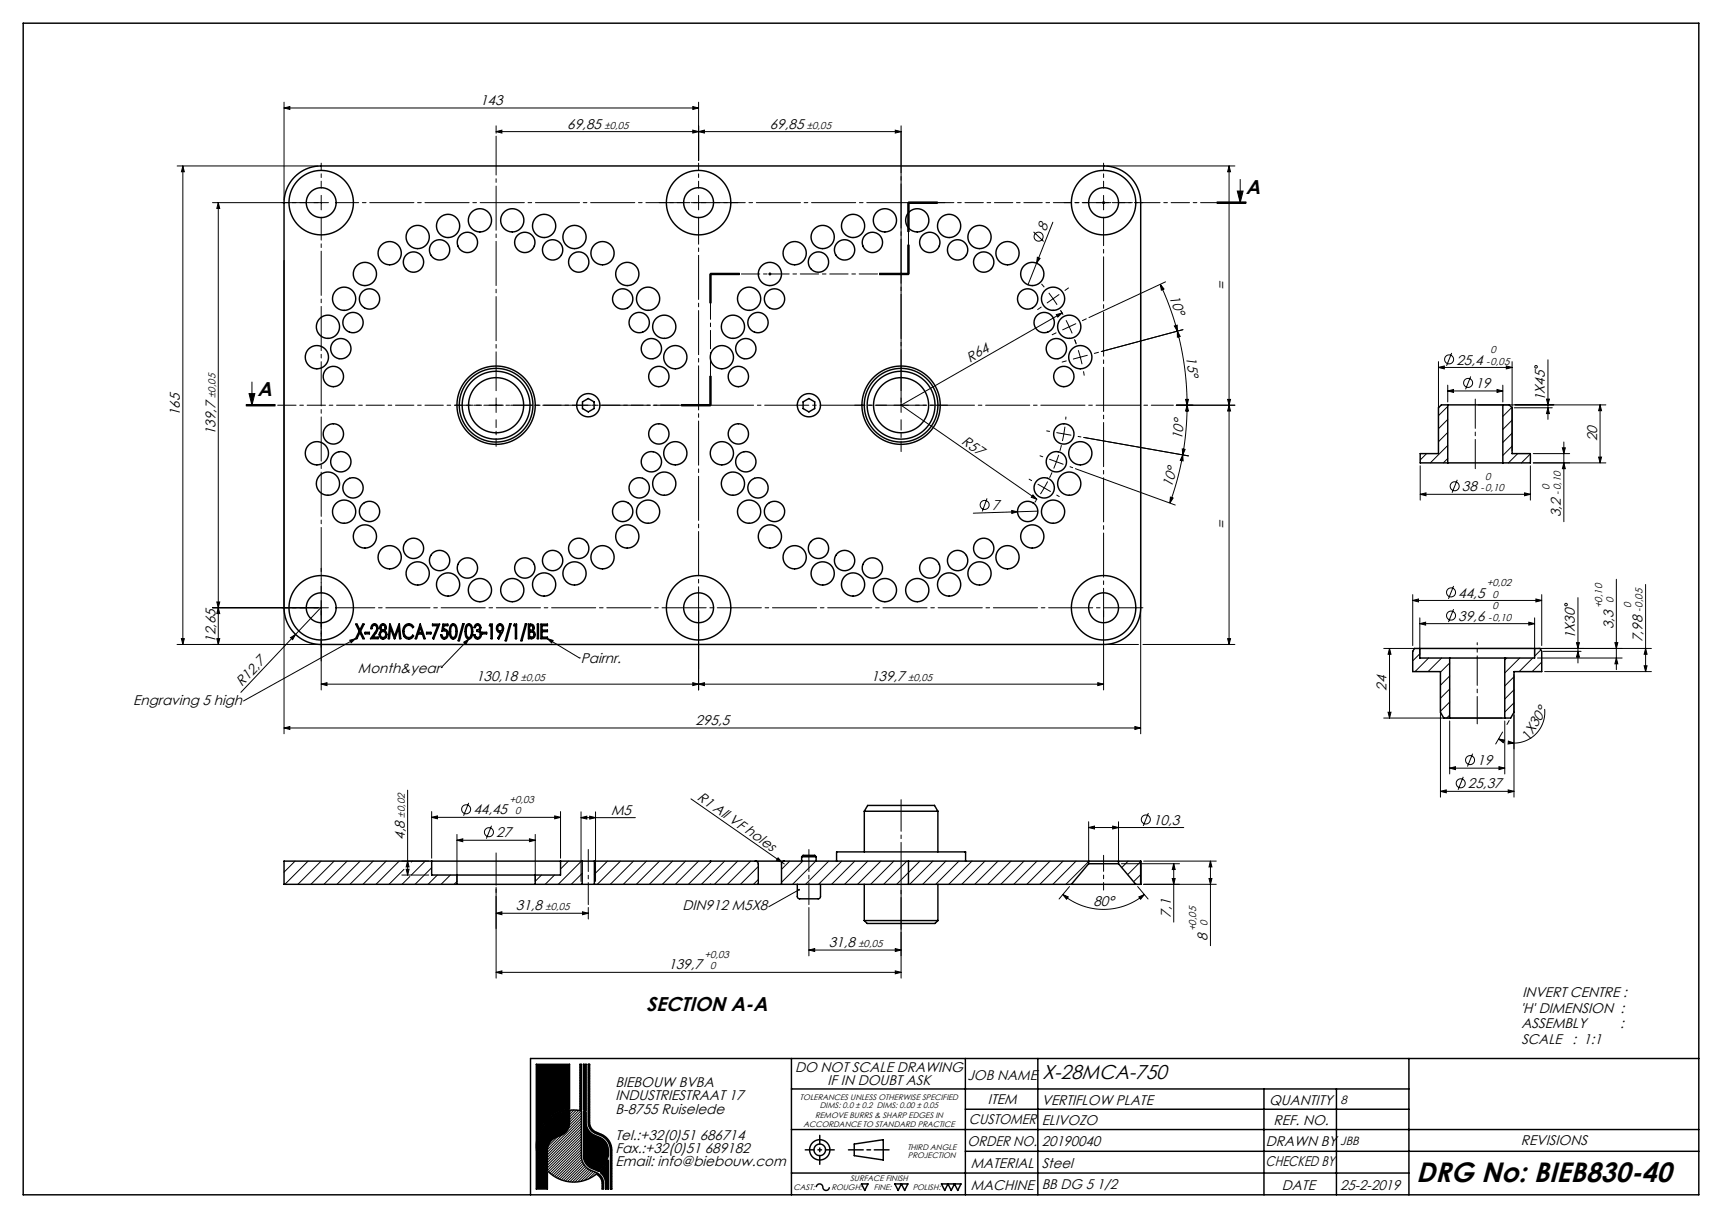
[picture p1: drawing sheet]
<svg xmlns="http://www.w3.org/2000/svg" width="594mm" height="420mm" viewBox="0 0 594 420" stroke-linecap="round" stroke-linejoin="round" font-family="sans-serif">
<g fill="none" stroke="#000" stroke-width=".34">
<path d="M98 37.2l2-.5v1zM98 35.2v33.7M98 37.2h143M239 36.7l2 .5-2 .5zM241 35.2v20.1M61.1 57.2h48.6M63.1 57.2v165M63.1 57.2l.5 2h-1zM171.1 45.4l2-.5v1zM171.1 43.4v2.5M171.1 45.4h139.7M239 44.9l2 .5-2 .5z"/>
<path d="M241 45.4l2-.5v1zM308.8 44.9l2 .5-2 .5zM310.8 43.4v98.8M381.8 57.2h44.2M424 57.2l.5 2h-1zM424 57.2v165M75.3 69.9l.5 2h-1zM75.3 69.9v152.3M110.8 67.4v5M113.3 69.9h-40M238.5 69.9h5M241 67.4v5"/>
<path d="M313.1 69.9v10M313.4 70.1h10M313.4 69.6h10M313.6 69.9v10M323.4 69.9h-10v10M356.5 80l3.5 3.3M363.2 76.6l-5.6 14.2M378.2 69.9h5M380.3 69.5l.7 .7M380.7 67.4v5M381 69.5l-.7 .7M419.8 69.6h10z"/>
<path d="M419.8 69.9h10M419.8 70.1h10M426.8 65.9h2l-1 4zM427.8 61.9v8M98 89.8v163.2M244.8 94.5v10M245.1 94.7h10M245.1 94.2h10M245.3 94.5v10M255.1 94.5h-10v10M265.1 94.5h1M265.2 94.1l.7 .7"/>
<path d="M265.6 94v1M265.9 94.1l-.7 .7M303.4 94.7h10M303.4 94.2h10M313.1 84.5v10M313.4 84.5v10h-10M313.6 84.5v10M357.6 90.8l-3 7.4M357.8 88.7l1 .4-1.2 1.7zM400.2 98l1.3 1.6-.9 .5zM400.2 98l3.3 8 2.6 8.2M402.1 97.2l-26.5 12.3"/>
<path d="M364.4 108.5l2-.6-1.5 1.4zM366.4 107.9l-55.6 31.8 46.9 32.5M393.5 101.8v151.2M405.1 112.4l1-.3v2.1zM406.1 114.2l1 1.8-1 .3zM406.1 114.2a98.6 98.6 0 0 1 3.4 25.5M408.1 113.7l-28.2 7.5M84.9 139.7h10M84.9 140h10M84.9 139.5h10M85.9 135.7h2l-1 4zM86.9 131.7v8"/>
<path d="M168.6 139.7h5M171.1 137.2v5M235.1 140h10M235.1 139.5h10M244.8 129.7v10M245.1 129.7v10h-10M245.3 129.7v10M308.3 139.7h5M372 120.8l1.2 4.8M375.1 122.5l-4.9 1.3M409 137.7h1l-.5 2zM409.5 139.7l.5 2h-1z"/>
<path d="M409.5 139.7l-.4 8.6-1.1 8.6M423.5 137.7h1l-.5 2zM424 139.7l.5 2h-1zM426 139.7h-20.2M496.2 126.7l2-.5v1zM496.2 124.7v30.7M496.2 126.7h25.4M499.4 134.8l2-.5v1zM499.4 132.8v5.8M499.4 134.8h19M500.8 121.7l-1.8 4.4M507.3 129.8l-1.8 4.5"/>
<path d="M509.9 139.6h44M516.4 134.3l2 .5-2 .5zM518.4 132.8v5.8M519.6 126.2l2 .5-2 .5zM521.6 124.7v30.7M533.5 137.6h1l-.5 2zM534 124.1v20.5M551.9 139.6l.5 2h-1zM551.9 139.6v20M373.9 150.8l36.1 6.4M407.8 154.8l1 .2-.8 1.9zM408 156.9l.1 2-1-.2z"/>
<path d="M408 156.9l-1.9 8.4-2.6 8.2M492.1 156.4l-2.2 2.2M499.4 140.1l-3.2 3.2M499.4 144.6l-3.2 3.2M499.4 149.1l-3.2 3.2M499.4 153.6l-6 6M499.4 158.1l-1.5 1.5M521.5 140.5l-3.1 3.1M521.6 144.9l-3.2 3.2M521.6 149.4l-3.2 3.2M521.6 153.9l-3.2 3.2M522.3 140.6h13.2"/>
<path d="M523.5 156.4l-3.2 3.2M527.9 156.5l-3.1 3.1M528.9 156.4h12.5M534 140.6l.5 2h-1zM538.9 154.4h1l-.5 2zM539.4 159.6l.5 2h-1zM539.4 152.4v27.5M551.4 157.6h1l-.5 2zM553.9 159.6h-25M340.5 171.9l-1.7 4.5M349 176l2 .5-2 .5zM356.3 170.7l1.4 1.5-2-.7z"/>
<path d="M358 176.3l-22.3 .7M371 161.6l34.4 12.6M403.7 171.4l1 .4-1.2 1.7zM489.9 170.5l2-.5v1zM489.9 160.6v11.9M489.9 170.5h38M502.7 165.4l-1.8 4.5M525.9 170l2 .5-2 .5zM527.9 160.6v11.9M557.6 199.7v31.2M74.8 207.6h1l-.5 2zM75.3 209.6l.5 2h-1z"/>
<path d="M100.2 219.9l1.8-1.1-1 1.8zM110.7 209.5l-27.6 29.3M110.8 207.1v30.8M113.3 209.6h-40M241 210.6v27.3M380.7 210.6v27.3M487.3 207.1l2-.5v1zM487.3 205.1v17.5M487.3 207.1h44.5M489.8 215.1l2-.5v1zM489.8 213.1v12.8M489.8 215.1h39.6"/>
<path d="M501.4 202.1l-1.8 4.4M501.4 210.1l-1.8 4.4M527.4 214.6l2 .5-2 .5zM529.4 213.1v12.8M529.8 206.6l2 .5-2 .5zM531.8 205.1v17.5M544.3 206.1v22.5M567.6 201.5v30.1M62.6 220.2h1l-.5 2zM74.8 220.2h1l-.5 2zM109.7 222.2h-48.6M110.8 235.9l2-.5v1z"/>
<path d="M110.8 235.9h269.9M120.6 220.8l2-.6-1.5 1.4zM122.6 220.2l-38.6 21.5M152.2 230.2h.1M160 221.5l1.7-1.1-1 1.7zM161.7 220.4l-9.5 9.8M188.8 220.2l11 6.7M188.8 220.2l2 .6-.5 .9zM199.8 226.9h.1M239 235.4l2 .5-2 .5zM241 235.9l2-.5v1zM378.7 235.4l2 .5-2 .5z"/>
<path d="M381.8 222.2h10.9M394.2 222.2h31.8M423.5 220.2h1l-.5 2zM477.3 223.6h92.3M479.3 223.6v24M479.3 223.6l.5 2h-1zM489.8 225.4l-2.5 2.5M492.8 226.9l-4.7 4.7M496.9 232.6v42.3M497.3 226.9l-4.7 4.7M500.1 228.6l-3.2 3.2M500.1 233.1l-3.2 3.2"/>
<path d="M500.1 237.6l-3.2 3.2M519.7 226.9l-.6 .7M522.2 233.4l-3.1 3.2M522.2 237.9l-3.1 3.1M522.2 232.6v42.3M524.2 226.9l-5.1 5.2M528.7 226.9l-4.7 4.7M530.4 226.9h29.2M531.5 224.1l-2.1 2.2M531.8 228.3l-3.3 3.3M532.4 224.6h13M532.8 231.6h36.8"/>
<path d="M543.8 221.6h1l-.5 2zM544.3 224.6l.5 2h-1zM557.1 221.6h1l-.5 2zM557.6 226.9l.5 2h-1zM567.1 229.6h1l-.5 2zM567.6 223.6l.5 2h-1zM98 251l2-.5v1zM98 251h295.5M391.5 250.5l2 .5-2 .5zM477.3 247.6h40.8M478.8 245.6h1l-.5 2zM500.1 248.6v18.3"/>
<path d="M500.1 242.1l-3.2 3.2M500.1 246.6l-1.1 1M508 259.9l-1.8 4.4M516.9 254.8l2.1 .4-.5 .9zM516.9 254.8l.8 .4M518.3 252.4l-2.4 4.1M519.1 248.6v18.3M520.3 255.6l1.9 .6-2 .3zM520.5 256.1l1.7 .1M520.6 248.5l-.8 1.3M522.2 242.4l-3.1 3.1M532.8 244.5a10.6 10.6 0 0 1-10.6 11.7"/>
<path d="M140.6 272.5v29.2M148.9 279.8v16.1M161.7 276.8l-1.8 4.5M193.4 279.8v16.1M200.4 279.9v24M205.4 279.9v24M238.4 275.5l32.2 22.4M496.9 272.9l2-.5v1zM496.9 272.9h25.3M500.1 264.9l2-.5v1zM500.1 264.9h19M504.8 267.9l-1.8 4.4"/>
<path d="M517.1 264.4l2 .5-2 .5zM520.2 272.4l2 .5-2 .5zM101.8 296.9l-3.8 3.8M106.3 296.9l-8 8M110.8 296.9l-8 8M115.3 296.9l-8 8M119.7 296.9l-8 8M124.2 296.9l-8 8M128.7 296.9l-8 8M133.2 296.9l-8 8M137.7 296.9l-8 8M138.6 296.9h9.3"/>
<path d="M139.4 299.8l-5.2 5.1M140.1 299.7h1l-.5 2zM140.6 296.9l.5 2h-1zM142.2 296.9l-.3 .4M146.7 296.9l-4.8 4.9M148.9 281.8l2-.5v1zM148.9 281.8h44.5M148.9 299.2l-5.7 5.7M157.6 289.7l2-.5v1zM157.6 287.7v16.2M157.6 289.7h27M169.5 284.7l-1.7 4.5"/>
<path d="M182.6 289.2l2 .5-2 .5zM184.6 287.7v16.2l2.2-2.2M191.4 281.3l2 .5-2 .5zM196.1 296.9l-2.7 2.8M200.4 281.9l2-.5v1zM200.4 281.9h18.8M200.6 296.9l-8 8M203.4 281.4l2 .5-2 .5zM205.1 296.9l-.1 .1M209.5 296.9l-4.5 4.6M214 296.9l-8 8M218.5 296.9l-8 8"/>
<path d="M223 296.9l-8 8M227.5 296.9l-8 8M232 296.9l-8 8M236.5 296.9l-8 8M241 296.9l-8 8M245.5 296.9l-8 8M250 296.9l-8 8M254.4 296.9l-8 8M258.9 296.9l-8 8M261.6 298.8l-6.2 6.1M268.4 295.8l1.4 1.6-2-.8zM272.4 296.9l-2.8 2.9"/>
<path d="M276.9 296.9l-7.3 7.4M281.4 296.9l-8 8M285.9 296.9l-8 8M290.4 296.9l-8 8M294.9 296.9l-8 8M299.3 296.9l-8 8M303.8 296.9l-8 8M308.3 296.9l-8 8M312.8 296.9l-8 8M317.3 296.9l-8 8M321.8 296.9l-8 8M326.3 296.9l-8 8"/>
<path d="M330.8 296.9l-8 8M335.3 296.9l-8 8M339.8 296.9l-8 8M344.3 296.9l-8 8M348.7 296.9l-8 8M353.2 296.9l-8 8M357.7 296.9l-8 8M362.2 296.9l-8 8M366.7 296.9l-8 8M371.2 296.9l-8 8M375.5 297.1l-7.8 7.8M375.5 285.4l2-.5v1z"/>
<path d="M375.5 283.4v13.4M375.5 285.4h32.8M383.8 284.9l2 .5-2 .5zM385.8 283.4v13.4M386.8 297.8h20.1M389.2 296.9l-2.3 2.3M393.5 297.1l-4.5 4.5M394.5 296.9h25M396.1 280.4l-1.7 4.4M404.9 297.8v20.2M404.9 297.8l.5 2h-1zM417.5 296.9l.5 2h-1z"/>
<path d="M417.5 296.9v29.2M138.6 301.7h9.3M141.4 302.2l-2.7 2.7M150.9 301.7l-3.2 3.2M155.4 301.7l-3.2 3.2M157.6 304l-1 .9M171.1 314.9l2-.5v1zM171.1 314.9h31.8M171.1 305.9v31.4M191.3 301.7l-3.2 3.2M200.8 301.2l-3.7 3.7M200.9 314.4l2 .5-2 .5z"/>
<path d="M202.9 312.9v4M261.6 303.3l-1.7 1.6M275.6 306.8l-10.4 5.9M279 312.9v16.7M310.8 305.9v31.4M366.6 308.5l1.9 .8-.6 .8zM366.6 308.5a21.9 21.9 0 0 0 28.1 0M368.9 305.7l-3.6 4.3M392.4 305.7l3.6 4.3M392.9 309.3l1.8-.8-1.2 1.6zM393.5 301.6l-2.5 2.4M394.5 304.9h25"/>
<path d="M404.4 302.9h1l-.5 2zM417 302.9h1l-.5 2zM171.1 335.3l2-.5v1zM171.1 335.3h139.7M279 327.6l2-.5v1zM279 327.6h31.8M308.8 327.1l2 .5-2 .5zM308.8 334.8l2 .5-2 .5zM200.3 367l-.3 .2M200.5 369.4l-.5 .5M200.5 370.3l-.5 .5M200.5 371.2l-.5 .5"/>
<path d="M200.5 372.1l-.5 .5M200.5 373l-.5 .5M200.5 373.9l-.5 .5M200.5 374.8l-.5 .5M200.5 375.7l-.5 .5M200.5 376.6l-.5 .5M200.5 377.5l-.5 .5M200.5 378.4l-.5 .5M200.5 379.3l-.5 .5M200.5 367.6l-.5 .5M200.5 368.5l-.5 .5M203 367l-.1 .1"/>
<path d="M203.4 367.5l-.5 .5M203.4 368.4l-.5 .4M203.4 369.3l-.5 .4M203.4 370.2l-.5 .4M203.4 371.1l-.5 .4M203.4 372l-.5 .4M203.4 372.9l-.5 .4M203.4 373.8l-.5 .4M203.4 374.7l-.5 .4M203.4 375.6l-.5 .4M203.4 376.5l-.5 .4M203.4 377.4l-.5 .4"/>
<path d="M203.4 378.2l-.5 .5M203.4 379.1l-.5 .5M192.4 392l-3.4 3.3M194 391.3l-5.2 5.1M196.5 382.9v4.2a4.8 4.8 0 0 1-3 4.4l-1.7 .7a4.8 4.8 0 0 0-3 4.4v7.1M197.1 382.8l-.6 .6M198 382.8l-1.5 1.5M198.8 382.8l-2.3 2.4M199.7 382.9l-3.2 3.2M200.5 380.2l-.5 .5M200.5 381.1l-.5 .5M200.5 382l-.5 .5"/>
<path d="M200.5 382.9l-4 4.1M200.5 383.8l-4.1 4.2M200.5 384.7l-4.6 4.7M200.5 385.6l-11.7 11.7M200.5 386.5l-11.7 11.7M200.5 387.4l-11.7 11.7M200.5 388.3l-11.7 11.7M200.5 389.2l-11.7 11.7M200.5 390.1l-11.7 11.7M200.5 391l-11.7 11.7M200.5 391.9l-11.7 11.7M200.5 392.8l-11.3 11.3"/>
<path d="M200.5 393.7l-10.8 10.8M200.5 394.6l-10.3 10.3M200.5 395.5l-9.8 9.8M200.5 396.4l-9.3 9.3M200.5 397.3l-8.7 8.7M200.5 398.2l-8.1 8.1M200.6 399.1l-7.6 7.5M200.7 399.8l-7.1 7.1M203.4 380l-.5 .5M203.4 380.9l-.5 .5M203.4 381.8l-.5 .5M203.4 382.7l-.5 .5"/>
<path d="M203.4 383.6l-.5 .5M203.4 384.5l-.5 .5M203.4 385.4l-.5 .5M203.4 386.3l-.5 .5M203.4 387.2l-.4 .5M203.5 388l-.4 .4M203.8 388.7l-.4 .3M204.1 389.2l-.3 .4M204.5 389.7l-.3 .3M205 390.1l-.3 .3M205.6 390.4l-.3 .3M206.3 390.6l-.4 .4"/>
<path d="M206.9 390.9l-.4 .4M207.5 391.2l-.3 .3M208.1 391.5l-.3 .3M208.7 391.8l-.4 .4M209.1 392.3l-.3 .3M209.6 392.7l-.4 .4M210 393.2l-.4 .4M210.3 393.8l-.3 .3M210.6 394.4l-.4 .4M210.8 395.1l-.4 .4M211 395.8l-.5 .4M211 396.6l-.4 .5"/>
<path d="M211 397.5l-.4 .5M211 398.4l-.4 .5M211 399.3l-.4 .5M200.9 400.5l-6.6 6.6M201.2 401.1l-6.2 6.2M201.5 401.7l-5.7 5.7M201.9 402.2l-5.3 5.3M202.4 402.6l-5 5M202.9 403l-4.6 4.6M203.4 403.4l-4.1 4.1M204 403.7l-3.7 3.7M204.7 403.9l-3.2 3.2"/>
<path d="M205.3 404.2l-2.4 2.3M205.9 404.5l-.9 .9M206.5 404.8l-.4 .3M207 405.2l-.4 .3M207.4 405.7l-.4 .3M207.7 406.2l-.3 .4M208 406.9l-.4 .4M208.1 407.6l-.4 .5M208.2 408.5l-.5 .5M208.2 409.4l-.5 .5M211 400.2l-.4 .5M211 401.1l-.4 .5"/>
<path d="M211 402l-.4 .5M211 402.9l-.4 .5M211 403.8l-.4 .5M211 404.7l-.4 .5M211 405.6l-.4 .5M211 406.5l-.4 .5M211 407.4l-.4 .5M211 408.3l-.4 .5M211 409.2l-.4 .5"/>
<circle cx="358.3" cy="81.6" r="1.56"/>
<circle cx="499.9" cy="123.9" r="1.56"/>
<circle cx="506.4" cy="132" r="1.56"/>
<circle cx="529.8" cy="126.5" r=".44"/>
<circle cx="339.7" cy="174.1" r="1.56"/>
<circle cx="501.8" cy="167.7" r="1.56"/>
<circle cx="500.5" cy="204.3" r="1.56"/>
<circle cx="500.5" cy="212.3" r="1.56"/>
<circle cx="540.2" cy="208.5" r=".44"/>
<circle cx="160.8" cy="279.1" r="1.56"/>
<circle cx="503.9" cy="270.1" r="1.56"/>
<circle cx="507.1" cy="262.1" r="1.56"/>
<circle cx="168.7" cy="287" r="1.56"/>
<circle cx="395.2" cy="282.6" r="1.56"/>
</g>
<g fill="none" stroke="#000" stroke-width=".5">
<path d="M8 8h578v404h-578zM101.5 61.1a12.7 12.7 0 0 1 9.2-3.9h270.1a12.7 12.7 0 0 1 12.7 12.7v139.6a12.7 12.7 0 0 1-12.7 12.7h-270.1a12.7 12.7 0 0 1-12.7-12.7v-139.6a12.7 12.7 0 0 1 3.5-8.8zM200.9 138.6l2-1.2 2 1.2v2.3l-2 1.1-2-1.1zM277 138.6l2-1.2 2 1.2v2.3l-2 1.1-2-1.1zM499.4 139.6h19M499.4 139.6v20M499.4 139.6h-2.2l-1 1v15.8h-6.3v3.2h9.5M518.4 139.6v20M518.4 139.6h2.2l1 1v15.8h6.3v3.2h-9.5M499.4 159.6h19M122.7 215.2h.5l.9 2 1-2h.5l-1.2 2.5 1.3 2.5h-.5l-1.1-2.1-1 2.1h-.5l1.3-2.5zM125.9 218.1h1.5v.5h-1.5z"/>
<path d="M128.5 215.4a1.36 1.36 0 0 1 1.7 .3 1.36 1.36 0 0 1 0 1.7l-1.5 2.3h1.7v.5h-2.6l1.5-2a1.42 1.42 0 0 0 .7-1.3 1.42 1.42 0 0 0-.8-1.3l-.6 .3-.3 .9h-.4zM131.4 215.4a1.21 1.21 0 0 1 1.7 .3 1.21 1.21 0 0 1-.4 1.7 1.43 1.43 0 0 1 .5 2.3 1.43 1.43 0 0 1-2.3-.2 1.62 1.62 0 0 1 .7-2.1 1.31 1.31 0 0 1-.2-2zM134.4 215.2l1.7 4.1 1.7-4.1 .4 5h-.3l-.4-3.6-1.3 3.6-1.5-3.6-.4 3.6h-.3zM139.8 215.6a1.83 1.83 0 0 1 2.9 .5l-.3 .4a1.72 1.72 0 0 0-2.3-.6 1.72 1.72 0 0 0-.7 2.2 1.62 1.62 0 0 0 1.1 1.7 1.62 1.62 0 0 0 1.9-.8l.3 .3a2.04 2.04 0 0 1-2.6 .9 2.04 2.04 0 0 1-1.1-2.5l.2-1.2zM144.9 215.2l1.7 5h-.4l-.5-1.6h-1.5l-.5 1.6h-.5zM144.9 216.4l.6 1.7h-1.1zM147.2 218.1h1.4v.5h-1.4zM149.2 215.2h2.4l-2 5.2-.4-.3 1.8-4.4h-1.8zM152.8 215.2h1.7v.5h-1.4l-.2 1.4a1.62 1.62 0 0 1 1.7 .9 1.62 1.62 0 0 1-.4 1.9 1.22 1.22 0 0 1-1.5 .3 1.22 1.22 0 0 1-.7-1.2h.4a.96 .96 0 0 0 1.3 .8 .96 .96 0 0 0 .5-1.4 1.04 1.04 0 0 0-.7-.9 1.04 1.04 0 0 0-1.1 .2zM155.6 215.4a1.19 1.19 0 0 1 1.4-.1 1.19 1.19 0 0 1 .6 1.2l.1 .8a2.33 2.33 0 0 1-1.4 3.1 1.99 1.99 0 0 1-1.3-2.7l.2-1.6zM155.8 215.9a.89 .89 0 0 1 1.1-.1 .89 .89 0 0 1 .3 1.1 2.37 2.37 0 0 1-.9 2.9 1.62 1.62 0 0 1-.9-2.1zM159.6 215.1h.4l-1.5 5.8h-.4z"/>
<path d="M161 215.4a1.19 1.19 0 0 1 1.4-.1 1.19 1.19 0 0 1 .6 1.2v.8a2.33 2.33 0 0 1-1.3 3.1 1.99 1.99 0 0 1-1.3-2.7l.2-1.6zM161.2 215.9a.89 .89 0 0 1 1.1-.1 .89 .89 0 0 1 .3 1.1 2.37 2.37 0 0 1-.9 2.9 1.62 1.62 0 0 1-.9-2.1zM164 215.4a1.22 1.22 0 0 1 1.7 .3 1.22 1.22 0 0 1-.3 1.7 1.52 1.52 0 0 1 .6 2 1.52 1.52 0 0 1-1.9 .7l-.7-1.2h.4a1.01 1.01 0 0 0 1.1 .9 1.01 1.01 0 0 0 .9-1.2 1.01 1.01 0 0 0-1.1-.8l-.2-.1v-.5a.8 .8 0 0 0 1-.6 .8 .8 0 0 0-.6-.9 .8 .8 0 0 0-.9 .7h-.4zM166.4 218.1h1.5v.5h-1.5zM169 215.2h.8v5h-.4v-4.5h-.6zM171.7 215.5a1.32 1.32 0 0 1 1.7 0 1.32 1.32 0 0 1 .2 1.7l-1.6 3.2-.3-.3 1.1-2a1.47 1.47 0 0 1-1.5-.9 1.47 1.47 0 0 1 .4-1.7zM175.9 215.1h.4l-1.6 5.8h-.4zM177.4 215.2h.8v5h-.4v-4.5h-.6zM181.2 215.1h.4l-1.5 5.8h-.4zM182.3 215.2h.7a1.29 1.29 0 0 1 1.2 .9 1.29 1.29 0 0 1-.4 1.4 1.43 1.43 0 0 1 .8 1.6 1.43 1.43 0 0 1-1.3 1.1h-1zM182.7 217.9a1.05 1.05 0 0 1 1.5 .9 1.05 1.05 0 0 1-1.5 .9zM182.7 215.7a.87 .87 0 0 1 1.2 .8 .87 .87 0 0 1-1.2 .8z"/>
<path d="M185.4 215.2h.3v5h-.3zM186.6 215.2h2.2v.5h-1.8v1.6h1.8v.5h-1.8v1.9h1.8v.5h-2.2zM489.8 223.6h39.6M489.8 223.6h-1.9l-.6 1v7h9.6v14l1.1 2h2.1M489.8 223.6v3.3h10.3M500.1 226.9h19M500.1 226.9v20.7M519.1 226.9v20.7M529.4 223.6h1.8l.6 1v7h-9.6v14l-1.1 2h-2M529.4 223.6v3.3h-10.3M500.1 247.6h19M298.1 279.7l1.2-2h23.1l1.1 2"/>
<path d="M298.1 279.7h25.4M298.1 279.7v14.1M323.5 279.7v14.1M148.9 296.9h44.5M148.9 296.9h-50.9v8h59.6M148.9 296.9v4.8h8.7M193.4 296.9h7.4M193.4 296.9v4.8h-8.8M200.8 296.9h4.2M200.8 296.9v8M205 296.9h55.6M205 296.9v8"/>
<path d="M260.6 296.9l.6 .2 .4 .7v7.1M260.6 296.9h10M270.6 296.9l-.7 .3-.3 .6v7.1M270.6 296.9h104.9M276.5 295.4h5M276.5 295.4l.5-.5h4l.5 .5M276.5 295.4v1.5M281.5 295.4v1.5M288.6 296.9v-3.1h44.5v3.1M313.4 296.9v8M375.5 297.8h10.3M375.5 296.9h10.3"/>
<path d="M375.5 296.9v.9M375.5 297.8l-5.9 7.1M385.8 296.9h7.7M385.8 297.8l6 7.1M385.8 296.9v.9M393.5 296.9h.1M393.5 296.9v8M157.6 301.7h27M157.6 304.9h27M157.6 301.7v3.2M184.6 304.9h16.2M184.6 301.7v3.2"/>
<path d="M200.8 304.9h4.2M205 304.9h56.6M261.6 304.9h8M269.6 304.9h100M275 304.9v4.2a1.65 1.65 0 0 0 2.2 .8h4.4a1.17 1.17 0 0 0 1.4-.8v-4.2M298.1 317.4h25.4M298.1 317.4l1 1h23.4l1-1M298.1 304.9v12.5M323.5 304.9v12.5M369.6 304.9h22.2M391.8 304.9h1.7M393.5 304.9h.1"/>
<path d="M185 367h11.5v15.4a12.9 12.9 0 0 0-10.8 8.6 12.9 12.9 0 0 0 3.1 13.4v5.6h-3.8zM200.1 367h.4v31.5a5.5 5.5 0 0 0 3.4 5.1l1.8 .7a4.1 4.1 0 0 1 2.5 3.8v1.9h-.5v-2.2l-.3-1.1-.8-1.2-.9-.6a12.4 12.4 0 0 1-16.9-1.2v-7.1a4.8 4.8 0 0 1 3-4.4l1.7-.7a4.8 4.8 0 0 0 3-4.4v-4.3l3.5 .2zM201.2 367h1v16l-1-.3zM202.9 367h.5v20.6l.4 1.1 .8 1.1 2.8 1.3a6 6 0 0 1 3.6 5.5v13.4h-.4v-13.4a5.5 5.5 0 0 0-3.4-5l-1.8-.8a4.1 4.1 0 0 1-2.5-3.7zM273 365v47M273 375.5h213M333 365v47M358 365v47M436 375.5v36.5M461 375.5v36.5M486 365v47M586 365h-403v47"/>
<path d="M196.5 382.9a12.4 12.4 0 0 0-10.3 8 12.4 12.4 0 0 0 2.6 12.8M201.2 383.2l1 .3v3.6a4.8 4.8 0 0 0 2.9 4.4l1.8 .7a4.8 4.8 0 0 1 2.9 4.4 6.4 6.4 0 0 1-.7 4l-1.1 1.8-1.4 1.6-2.4-1.1a4.8 4.8 0 0 1-3-4.4zM273 389.5h313M294.7 394.5l10-1.5v7l-10-1.5zM333 397h253M333 382.5h153M209.8 400.1v9.9h-.9l-.3-3.4-.5-1.2-1.1-1.1 1.6-2zM273 404.5h213M281.6 409.4a1.2 1.2 0 0 1 1.4-1.1 1.2 1.2 0 0 1 .9 1.5 1.12 1.12 0 0 0 1.3 .7 1.12 1.12 0 0 0 .9-1.1M297.2 408.2h2.2l-1.1 2.3zM308.7 408.2h4.5l-1.1 2.3-1.2-2.3-1.1 2.3zM324.7 408.2h6.8l-1.1 2.3-1.2-2.3-1.1 2.3-1.1-2.3-1.1 2.3z"/>
<circle cx="110.8" cy="69.9" r="5.2"/>
<circle cx="110.8" cy="69.9" r="11.1"/>
<circle cx="154.6" cy="77.9" r="4"/>
<circle cx="165.5" cy="76" r="4"/>
<circle cx="176.7" cy="76" r="4"/>
<circle cx="187.7" cy="77.9" r="4"/>
<circle cx="241" cy="69.9" r="5.2"/>
<circle cx="241" cy="69.9" r="11.1"/>
<circle cx="294.3" cy="77.9" r="4"/>
<circle cx="305.2" cy="76" r="4"/>
<circle cx="316.4" cy="76" r="4"/>
<circle cx="327.4" cy="77.9" r="4"/>
<circle cx="380.7" cy="69.9" r="5.2"/>
<circle cx="380.7" cy="69.9" r="11.1"/>
<circle cx="125.9" cy="94.5" r="4"/>
<circle cx="134.4" cy="87.3" r="4"/>
<circle cx="142.6" cy="90.4" r="3.5"/>
<circle cx="144.1" cy="81.7" r="4"/>
<circle cx="151.6" cy="86.2" r="3.5"/>
<circle cx="161.2" cy="83.6" r="3.5"/>
<circle cx="181" cy="83.6" r="3.5"/>
<circle cx="190.6" cy="86.2" r="3.5"/>
<circle cx="198.2" cy="81.7" r="4"/>
<circle cx="199.6" cy="90.4" r="3.5"/>
<circle cx="207.8" cy="87.3" r="4"/>
<circle cx="216.4" cy="94.5" r="4"/>
<circle cx="265.6" cy="94.5" r="4"/>
<circle cx="274.1" cy="87.3" r="4"/>
<circle cx="282.3" cy="90.4" r="3.5"/>
<circle cx="283.8" cy="81.7" r="4"/>
<circle cx="291.3" cy="86.2" r="3.5"/>
<circle cx="300.9" cy="83.6" r="3.5"/>
<circle cx="320.7" cy="83.6" r="3.5"/>
<circle cx="330.3" cy="86.2" r="3.5"/>
<circle cx="337.9" cy="81.7" r="4"/>
<circle cx="339.3" cy="90.4" r="3.5"/>
<circle cx="347.5" cy="87.3" r="4"/>
<circle cx="356.1" cy="94.5" r="4"/>
<circle cx="113.1" cy="112.7" r="4"/>
<circle cx="118.7" cy="103" r="4"/>
<circle cx="121.8" cy="111.2" r="3.5"/>
<circle cx="127.5" cy="103.1" r="3.5"/>
<circle cx="214.8" cy="103.1" r="3.5"/>
<circle cx="220.5" cy="111.2" r="3.5"/>
<circle cx="223.6" cy="103" r="4"/>
<circle cx="229.1" cy="112.7" r="4"/>
<circle cx="252.8" cy="112.7" r="4"/>
<circle cx="258.4" cy="103" r="4"/>
<circle cx="261.5" cy="111.2" r="3.5"/>
<circle cx="267.2" cy="103.1" r="3.5"/>
<circle cx="354.5" cy="103.1" r="3.5"/>
<circle cx="360.2" cy="111.2" r="3.5"/>
<circle cx="363.3" cy="103" r="4"/>
<circle cx="368.8" cy="112.7" r="4"/>
<circle cx="109.3" cy="123.2" r="4"/>
<circle cx="115" cy="129.8" r="3.5"/>
<circle cx="117.6" cy="120.2" r="3.5"/>
<circle cx="171.1" cy="139.7" r="12.7"/>
<circle cx="171.1" cy="139.7" r="9.5"/>
<circle cx="171.1" cy="139.7" r="11.7"/>
<circle cx="171.1" cy="139.7" r="13.5"/>
<circle cx="202.9" cy="139.7" r="4"/>
<circle cx="224.7" cy="120.2" r="3.5"/>
<circle cx="227.3" cy="129.8" r="3.5"/>
<circle cx="232.9" cy="123.2" r="4"/>
<circle cx="249" cy="123.2" r="4"/>
<circle cx="254.7" cy="129.8" r="3.5"/>
<circle cx="257.3" cy="120.2" r="3.5"/>
<circle cx="279" cy="139.7" r="4"/>
<circle cx="310.8" cy="139.7" r="13.5"/>
<circle cx="310.8" cy="139.7" r="12.7"/>
<circle cx="310.8" cy="139.7" r="11.7"/>
<circle cx="310.8" cy="139.7" r="9.5"/>
<circle cx="364.4" cy="120.2" r="3.5"/>
<circle cx="367" cy="129.8" r="3.5"/>
<circle cx="372.6" cy="123.2" r="4"/>
<circle cx="109.3" cy="156.3" r="4"/>
<circle cx="115" cy="149.6" r="3.5"/>
<circle cx="117.6" cy="159.2" r="3.5"/>
<circle cx="224.7" cy="159.2" r="3.5"/>
<circle cx="227.3" cy="149.6" r="3.5"/>
<circle cx="232.9" cy="156.3" r="4"/>
<circle cx="249" cy="156.3" r="4"/>
<circle cx="254.7" cy="149.6" r="3.5"/>
<circle cx="257.3" cy="159.2" r="3.5"/>
<circle cx="364.4" cy="159.2" r="3.5"/>
<circle cx="367" cy="149.6" r="3.5"/>
<circle cx="372.6" cy="156.3" r="4"/>
<circle cx="113.1" cy="166.8" r="4"/>
<circle cx="118.7" cy="176.4" r="4"/>
<circle cx="121.8" cy="168.2" r="3.5"/>
<circle cx="127.5" cy="176.4" r="3.5"/>
<circle cx="214.8" cy="176.4" r="3.5"/>
<circle cx="220.5" cy="168.2" r="3.5"/>
<circle cx="223.6" cy="176.4" r="4"/>
<circle cx="229.1" cy="166.8" r="4"/>
<circle cx="252.8" cy="166.8" r="4"/>
<circle cx="258.4" cy="176.4" r="4"/>
<circle cx="261.5" cy="168.2" r="3.5"/>
<circle cx="267.2" cy="176.4" r="3.5"/>
<circle cx="354.5" cy="176.4" r="3.5"/>
<circle cx="360.2" cy="168.2" r="3.5"/>
<circle cx="363.3" cy="176.4" r="4"/>
<circle cx="368.8" cy="166.8" r="4"/>
<circle cx="125.9" cy="185" r="4"/>
<circle cx="134.4" cy="192.2" r="4"/>
<circle cx="142.6" cy="189.1" r="3.5"/>
<circle cx="144.1" cy="197.7" r="4"/>
<circle cx="151.6" cy="193.3" r="3.5"/>
<circle cx="161.2" cy="195.9" r="3.5"/>
<circle cx="181" cy="195.9" r="3.5"/>
<circle cx="190.6" cy="193.3" r="3.5"/>
<circle cx="198.2" cy="197.7" r="4"/>
<circle cx="199.6" cy="189.1" r="3.5"/>
<circle cx="207.8" cy="192.2" r="4"/>
<circle cx="216.4" cy="185" r="4"/>
<circle cx="265.6" cy="185" r="4"/>
<circle cx="274.1" cy="192.2" r="4"/>
<circle cx="282.3" cy="189.1" r="3.5"/>
<circle cx="283.8" cy="197.7" r="4"/>
<circle cx="291.3" cy="193.3" r="3.5"/>
<circle cx="300.9" cy="195.9" r="3.5"/>
<circle cx="320.7" cy="195.9" r="3.5"/>
<circle cx="330.3" cy="193.3" r="3.5"/>
<circle cx="337.9" cy="197.7" r="4"/>
<circle cx="339.3" cy="189.1" r="3.5"/>
<circle cx="347.5" cy="192.2" r="4"/>
<circle cx="356.1" cy="185" r="4"/>
<circle cx="110.8" cy="209.6" r="5.2"/>
<circle cx="110.8" cy="209.6" r="11.1"/>
<circle cx="132.2" cy="216.4" r=".78"/>
<circle cx="132.2" cy="218.8" r=".99"/>
<circle cx="154.6" cy="201.5" r="4"/>
<circle cx="165.5" cy="203.5" r="4"/>
<circle cx="172.4" cy="216.6" r=".91"/>
<circle cx="176.7" cy="203.5" r="4"/>
<circle cx="187.7" cy="201.5" r="4"/>
<circle cx="241" cy="209.6" r="5.2"/>
<circle cx="241" cy="209.6" r="11.1"/>
<circle cx="294.3" cy="201.5" r="4"/>
<circle cx="305.2" cy="203.5" r="4"/>
<circle cx="316.4" cy="203.5" r="4"/>
<circle cx="327.4" cy="201.5" r="4"/>
<circle cx="380.7" cy="209.6" r="5.2"/>
<circle cx="380.7" cy="209.6" r="11.1"/>
<circle cx="282.8" cy="396.5" r="2"/>
<circle cx="282.8" cy="396.5" r="3.5"/>
</g>
<path d="M292.7 396.5h14" fill="none" stroke="#000" stroke-width=".5" stroke-dasharray="6.3 1.3 1.3 1.3" stroke-dashoffset="1.3"/>
<path d="M277.8 396.5h10M282.8 401.5v-10" fill="none" stroke="#000" stroke-width=".5" stroke-dasharray="6.3 1.3 1.3 1.3" stroke-dashoffset="3.3"/>
<path d="M185 367v28.2a12.9 12.9 0 0 1 11.5-12.8v-15.4zM185 395.2v14.8h3.8v-5.6a12.9 12.9 0 0 1-3.8-9.2zM201.2 367v15.7l1 .3v-16zM201.2 383.2l.2 16.6 .6 1.3 1.1 1.2 3.5 1.7 1.7-2 1.3-2.6 .2-.8-.1-3.2-.6-1.4-1-1-3.7-1.9-1.4-1.3-.8-2.1v-4.2zM209.8 400.1l-.9 1.8-1.3 1.8a.59 .59 0 0 0-.5 .7 .59 .59 0 0 0 .6 .5l1 2 .2 3.1h.9zM189.2 386.3a12.4 12.4 0 0 0-.4 17.4v-7.2l.3-1.5 1.4-2 3.7-1.9 1.6-1.6 .6-2 .1-4.6-3.7 1-1.9 1z" fill-rule="evenodd" fill="#000"/>
<g fill="none" stroke="#000" stroke-width=".34" stroke-dasharray="15.2 1.3 1.3 1.3" stroke-linecap="butt">
<path d="M360.2 99l-.9-1.1M363.3 103l-1.5-2M363.3 103l1.3 2.1M366 107.2l.7 1.3M366.5 108.2l-.7-1.3M368.8 112.7l-1.1-2.3M368.8 112.7l1 2.3M370.8 117.3l.5 1.4M371.2 118.4l-.6-1.4M373.8 128l.2 1.5M364.4 159.2l.8-2.3M364.4 159.2l-.9 2.4"/>
<path d="M365.9 154.5l-.3 1M365.9 154.5l.2-1M367 149.6l.3-2.4M367 149.6l-.5 2.5M367.6 144.7l.1-1M357.5 172.4l-.6 .9M360.2 168.2l1.2-2.2M360.2 168.2l-1.3 2.2M362.5 163.8l-.5 .9M362.5 163.8l.4-.9"/>
</g>
<path d="M313.4 69.9h116.4" fill="none" stroke="#000" stroke-width=".34" stroke-dasharray="6.3 1.3 1.3 1.3" stroke-dashoffset=".8"/>
<path d="M313.4 94.5v-24.6" fill="none" stroke="#000" stroke-width=".34" stroke-dasharray="6.3 1.3 1.3 1.3" stroke-dashoffset="1"/>
<path d="M245.1 94.5h68.3" fill="none" stroke="#000" stroke-width=".34" stroke-dasharray="6.3 1.3 1.3 1.3" stroke-dashoffset="-.5"/>
<path d="M245.1 139.7v-45.2" fill="none" stroke="#000" stroke-width=".34" stroke-dasharray="6.3 1.3 1.3 1.3" stroke-dashoffset=".9"/>
<path d="M84.9 139.7h160.2" fill="none" stroke="#000" stroke-width=".34" stroke-dasharray="6.3 1.3 1.3 1.3" stroke-dashoffset="-.7"/>
<path d="M171.1 320.2v-26.1" fill="none" stroke="#000" stroke-width=".34" stroke-dasharray="15.2 1.3 1.3 1.3" stroke-dashoffset="4.1"/>
<path d="M380.7 306.9v-9.1" fill="none" stroke="#000" stroke-width=".34" stroke-dasharray="15.2 1.3 1.3 1.3" stroke-dashoffset="12.6"/>
<g fill="none" stroke="#000" stroke-width=".34" stroke-dasharray="15.2 1.3 1.3 1.3">
<path d="M359.2 105.9l-1.3 .8M363.3 103l2-1.4M363.3 103l-2.1 1.5M364.3 114.8l-1.4 .6M367.3 100.2l1.3-.9M368.8 112.7l2.3-1.1M368.8 112.7l-2.2 1M373.4 110.6l1.3-.7M367.8 124.5l-1.4 .3M377.5 121.9l1.4-.4M359.7 157.5l-.9-.3M362 148.8l-.9-.2"/>
<path d="M364.4 159.2l2.3 .9M364.4 159.2l-2.4-.8M367 149.6l2.4 .5M367 149.6l-2.5-.4M371.9 150.5l1 .2M355.9 165.7l-.9-.5M360.2 168.2l2.2 1.3M360.2 168.2l-2.2-1.2M364.5 170.7l.9 .5M369.1 160.9l.9 .4M380.7 294.9v2.9"/>
</g>
<path d="M310.8 320.4v-44.7" fill="none" stroke="#000" stroke-width=".34" stroke-dasharray="15.2 1.3 1.3 1.3" stroke-dashoffset="4.3"/>
<path d="M176.1 139.7h228.7M202.9 311.9v-19M279 311.9v-19" fill="none" stroke="#000" stroke-width=".34" stroke-dasharray="15.2 1.3 1.3 1.3" stroke-dashoffset="7.6"/>
<path d="M508.9 137.6v24" fill="none" stroke="#000" stroke-width=".34" stroke-dasharray="15.2 1.3 1.3 1.3" stroke-dashoffset="5.1"/>
<path d="M509.6 249.6v-22.7" fill="none" stroke="#000" stroke-width=".34" stroke-dasharray="15.2 1.3 1.3 1.3" stroke-dashoffset="5.8"/>
<path d="M509.6 226.9v-5.3" fill="none" stroke="#000" stroke-width=".34" stroke-dasharray="15.2 1.3 1.3 1.3" stroke-dashoffset="14.5"/>
<path d="M105.8 69.9h-8.6M110.8 64.9v-8.6M236 69.9h-8.6M241 64.9v-8.6M246 69.9h8.6M375.7 69.9h-8.6M380.7 64.9v-8.6M385.7 69.9h8.6M105.8 209.6h-8.6M110.8 204.6v-8.6M110.8 214.6v8.6" fill="none" stroke="#000" stroke-width=".34" stroke-dasharray="15.2 1.3 1.3 1.3" stroke-dashoffset="12.8"/>
<path d="M110.8 74.9v153M115.8 69.9h210.2" fill="none" stroke="#000" stroke-width=".34" stroke-dasharray="15.2 1.3 1.3 1.3" stroke-dashoffset="7.3"/>
<path d="M241 74.9v155.8" fill="none" stroke="#000" stroke-width=".34" stroke-dasharray="15.2 1.3 1.3 1.3" stroke-dashoffset="5.9"/>
<path d="M380.7 74.9v137.8" fill="none" stroke="#000" stroke-width=".34" stroke-dasharray="15.2 1.3 1.3 1.3" stroke-dashoffset="5.4"/>
<path d="M115.8 209.6h278.5" fill="none" stroke="#000" stroke-width=".34" stroke-dasharray="15.2 1.3 1.3 1.3" stroke-dashoffset="1.7"/>
<path d="M171.1 134.7v-87.8" fill="none" stroke="#000" stroke-width=".34" stroke-dasharray="15.2 1.3 1.3 1.3" stroke-dashoffset="1.8"/>
<path d="M166.1 139.7h-9.2M171.1 144.7v9.2" fill="none" stroke="#000" stroke-width=".34" stroke-dasharray="15.2 1.3 1.3 1.3" stroke-dashoffset="12.5"/>
<path d="M310.8 134.7v-89.3" fill="none" stroke="#000" stroke-width=".34" stroke-dasharray="15.2 1.3 1.3 1.3" stroke-dashoffset="1.1"/>
<path d="M305.8 139.7h-11M315.8 139.7h11M310.8 144.7v11" fill="none" stroke="#000" stroke-width=".34" stroke-dasharray="15.2 1.3 1.3 1.3" stroke-dashoffset="11.6"/>
<g fill="#000">
<path d="M357.8 88.7l1 .4-1.2 1.7zM364.4 108.5l2-.6-1.5 1.4zM349 176l2 .5-2 .5zM356.3 170.7l1.4 1.5-2-.7zM100.2 219.9l1.8-1.1-1 1.8zM268.4 295.8l1.4 1.6-2-.8z"/>
<path d="M63.1 57.2l.5 2h-1zM62.6 220.2h1l-.5 2zM417.5 296.9l.5 2h-1zM417 302.9h1l-.5 2zM140.6 296.9l.5 2h-1zM140.1 299.7h1l-.5 2z"/>
<path d="M239 44.9l2 .5-2 .5zM171.1 45.4l2-.5v1z"/>
<path d="M424 57.2l.5 2h-1zM423.5 137.7h1l-.5 2z"/>
<path d="M426.8 65.9h2l-1 4zM85.9 135.7h2l-1 4z"/>
<path d="M405.1 112.4l1-.3v2.1zM400.2 98l1.3 1.6-.9 .5z"/>
<path d="M409 137.7h1l-.5 2zM406.1 114.2l1 1.8-1 .3z"/>
<path d="M499.4 134.8l2-.5v1zM516.4 134.3l2 .5-2 .5zM496.2 126.7l2-.5v1zM519.6 126.2l2 .5-2 .5zM489.9 170.5l2-.5v1zM525.9 170l2 .5-2 .5zM487.3 207.1l2-.5v1zM529.8 206.6l2 .5-2 .5zM489.8 215.1l2-.5v1zM527.4 214.6l2 .5-2 .5zM496.9 272.9l2-.5v1zM520.2 272.4l2 .5-2 .5zM500.1 264.9l2-.5v1zM517.1 264.4l2 .5-2 .5z"/>
<path d="M407.8 154.8l1 .2-.8 1.9zM409.5 139.7l.5 2h-1z"/>
<path d="M538.9 154.4h1l-.5 2zM539.4 159.6l.5 2h-1zM557.1 221.6h1l-.5 2zM557.6 226.9l.5 2h-1z"/>
<path d="M551.4 157.6h1l-.5 2zM551.9 139.6l.5 2h-1zM534 140.6l.5 2h-1zM533.5 137.6h1l-.5 2zM567.1 229.6h1l-.5 2zM567.6 223.6l.5 2h-1zM478.8 245.6h1l-.5 2zM479.3 223.6l.5 2h-1zM544.3 224.6l.5 2h-1zM543.8 221.6h1l-.5 2z"/>
<path d="M403.7 171.4l1 .4-1.2 1.7zM408 156.9l.1 2-1-.2z"/>
<path d="M74.8 220.2h1l-.5 2zM75.3 209.6l.5 2h-1zM74.8 207.6h1l-.5 2zM75.3 69.9l.5 2h-1zM423.5 220.2h1l-.5 2zM424 139.7l.5 2h-1z"/>
<path d="M110.8 235.9l2-.5v1zM239 235.4l2 .5-2 .5zM241 235.9l2-.5v1zM378.7 235.4l2 .5-2 .5zM241 45.4l2-.5v1zM308.8 44.9l2 .5-2 .5zM98 37.2l2-.5v1zM239 36.7l2 .5-2 .5zM171.1 314.9l2-.5v1zM200.9 314.4l2 .5-2 .5zM375.5 285.4l2-.5v1zM383.8 284.9l2 .5-2 .5zM279 327.6l2-.5v1zM308.8 327.1l2 .5-2 .5z"/>
<path d="M120.6 220.8l2-.6-1.5 1.4zM188.8 220.2l2 .6-.5 .9zM160 221.5l1.7-1.1-1 1.7zM275.4 306.6a.33 .33 0 0 0-.1 .4 .33 .33 0 0 0 .5 .1 .33 .33 0 0 0 .1-.4l-.3 .1 .3-.1z"/>
<path d="M98 251l2-.5v1zM391.5 250.5l2 .5-2 .5z"/>
<path d="M516.9 254.8l2.1 .4-.5 .9zM520.3 255.6l1.9 .6-2 .3z"/>
<path d="M148.9 281.8l2-.5v1zM191.4 281.3l2 .5-2 .5z"/>
<path d="M157.6 289.7l2-.5v1zM182.6 289.2l2 .5-2 .5z"/>
<path d="M203.4 281.4l2 .5-2 .5zM200.4 281.9l2-.5v1z"/>
<path d="M404.9 297.8l.5 2h-1zM404.4 302.9h1l-.5 2z"/>
<path d="M366.6 308.5l1.9 .8-.6 .8zM392.9 309.3l1.8-.8-1.2 1.6z"/>
<path d="M171.1 335.3l2-.5v1zM308.8 334.8l2 .5-2 .5z"/>
</g>
<text font-size="9.7" x="488.5" y="407.7">DRG No: BIEB830-40</text>
<g font-size="6.9">
<text x="429.7" y="66.8">A</text>
<text x="88.9" y="136.7">A</text>
<text x="222.9" y="348.5">SECTION A-A</text>
<text x="359.6" y="371.9">X-28MCA-750</text>
</g>
<g font-size="4.8">
<text x="165.6" y="36.2">143</text>
<text x="195.7" y="44.4">69,85</text>
<text x="265.5" y="44.4">69,85</text>
<text x="360.8" y="79.9" transform="rotate(-68 360.8 79.9)">8</text>
<text x="423" y="99.9" transform="rotate(-90 423 99.9)">=</text>
<text x="403.3" y="102.3" transform="rotate(70 403.3 102.3)">10°</text>
<text x="334.5" y="125" transform="rotate(-30 334.5 125)">R64</text>
<text x="409.2" y="123.2" transform="rotate(83 409.2 123.2)">15°</text>
<text x="502.4" y="125.7">25,4</text>
<text x="508.9" y="133.8">19</text>
<text x="62.1" y="143.6" transform="rotate(-90 62.1 143.6)">165</text>
<text x="532.9" y="138.4" transform="rotate(-90 532.9 138.4)">1X45</text>
<text x="74.3" y="150.1" transform="rotate(-90 74.3 150.1)">139,7</text>
<text x="331.4" y="152.8" transform="rotate(35 331.4 152.8)">R57</text>
<text x="407.8" y="151.7" transform="rotate(-85 407.8 151.7)">10°</text>
<text x="550.9" y="152.2" transform="rotate(-90 550.9 152.2)">20</text>
<text x="404.2" y="168.4" transform="rotate(-75 404.2 168.4)">10°</text>
<text x="504.3" y="169.4">38</text>
<text x="342.3" y="175.7" transform="rotate(-2 342.3 175.7)">7</text>
<text x="538.4" y="178.3" transform="rotate(-90 538.4 178.3)">3,2</text>
<text x="423" y="182.4" transform="rotate(-90 423 182.4)">=</text>
<text x="503" y="206">44,5</text>
<text x="503" y="214">39,6</text>
<text x="74.3" y="221.7" transform="rotate(-90 74.3 221.7)">12,65</text>
<text x="543.3" y="220.4" transform="rotate(-90 543.3 220.4)">1X30</text>
<text x="556.5" y="217.1" transform="rotate(-90 556.5 217.1)">3,3</text>
<text x="566.6" y="221.4" transform="rotate(-90 566.6 221.4)">7,98</text>
<text x="123.5" y="231.9">Month&amp;year</text>
<text x="200.4" y="228.6">Pairnr.</text>
<text x="83.5" y="236.9" transform="rotate(-47 83.5 236.9)">R12,7</text>
<text x="164.2" y="234.9">130,18</text>
<text x="300.5" y="234.9">139,7</text>
<text x="478.3" y="238.2" transform="rotate(-90 478.3 238.2)">24</text>
<text x="46" y="242.9">Engraving 5 high</text>
<text x="239.9" y="250">295,5</text>
<text x="527.5" y="255.8" transform="rotate(-60 527.5 255.8)">1X30°</text>
<text x="509.6" y="263.9">19</text>
<text x="240.2" y="275.6" transform="rotate(35 240.2 275.6)">R1 All VF holes</text>
<text x="506.4" y="271.9">25,37</text>
<text x="163.3" y="280.8">44,45</text>
<text x="210.8" y="280.9">M5</text>
<text x="397.8" y="284.3">10,3</text>
<text x="139.6" y="289.6" transform="rotate(-90 139.6 289.6)">4,8</text>
<text x="171.2" y="288.7">27</text>
<text x="178" y="313.9">31,8</text>
<text x="235.4" y="313.9">DIN912 M5X8</text>
<text x="377.2" y="312.6">80°</text>
<text x="403.9" y="316.4" transform="rotate(-90 403.9 316.4)">7,1</text>
<text x="285.9" y="326.6">31,8</text>
<text x="416.5" y="324.5" transform="rotate(-90 416.5 324.5)">8</text>
<text x="230.5" y="334.3">139,7</text>
<text x="525.1" y="343.9">INVERT CENTRE :</text>
<text x="524.4" y="349.4">'H' DIMENSION :</text>
<text x="524.8" y="359.8">SCALE</text>
<text x="524.8" y="354.6">ASSEMBLY</text>
<text x="542.4" y="359.8">: 1:1</text>
<text x="558.9" y="354.6">:</text>
<text x="274.3" y="369.6">DO NOT SCALE DRAWING</text>
<text x="212.3" y="374.9">BIEBOUW BVBA</text>
<text x="285.5" y="374.1">IF IN DOUBT ASK</text>
<text x="333.7" y="372.4">JOB NAME</text>
<text x="212.3" y="379.5">INDUSTRIESTRAAT 17</text>
<text x="212.3" y="384">B-8755 Ruiselede</text>
<text x="340.8" y="380.8">ITEM</text>
<text x="359.3" y="381.1">VERTIFLOW PLATE</text>
<text x="437.8" y="381.2">QUANTITY</text>
<text x="334.2" y="387.5">CUSTOMER</text>
<text x="359.3" y="387.9">ELIVOZO</text>
<text x="439.3" y="388">REF. NO.</text>
<text x="212.3" y="393">Tel.:+32(0)51 686714</text>
<text x="333.8" y="395.1">ORDER NO.</text>
<text x="359.3" y="395.1">20190040</text>
<text x="436.6" y="395.1">DRAWN BY</text>
<text x="524.6" y="394.7">REVISIONS</text>
<text x="212.3" y="397.6">Fax.:+32(0)51 689182</text>
<text x="212.3" y="402.1">Email: info@biebouw.com</text>
<text x="334.9" y="402.8">MATERIAL</text>
<text x="359.3" y="402.7">Steel</text>
<text x="436.6" y="402.1">CHECKED BY</text>
<text x="334.8" y="410.2">MACHINE</text>
<text x="359.3" y="410.1">BB DG 5 1/2</text>
<text x="442.2" y="410.3">DATE</text>
<text x="462.3" y="410.2">25-2-2019</text>
</g>
<g font-size="4.1">
<text x="462.4" y="380.8">8</text>
<text x="462.3" y="394.7">JBB</text>
</g>
<g font-size="3.5">
<text x="208.5" y="44.4">±0,05</text>
<text x="278.4" y="44.4">±0,05</text>
<text x="512.7" y="125.7">-0,05</text>
<text x="514.2" y="121.8">0</text>
<text x="74.3" y="137.3" transform="rotate(-90 74.3 137.3)">±0,05</text>
<text x="512.3" y="165.5">0</text>
<text x="510.7" y="169.4">-0,10</text>
<text x="534.5" y="169" transform="rotate(-90 534.5 169)">0</text>
<text x="538.4" y="170.6" transform="rotate(-90 538.4 170.6)">-0,10</text>
<text x="512.9" y="202.1">+0,02</text>
<text x="514.9" y="206">0</text>
<text x="552.6" y="209.7" transform="rotate(-90 552.6 209.7)">+0,10</text>
<text x="556.5" y="207.8" transform="rotate(-90 556.5 207.8)">0</text>
<text x="562.7" y="209.6" transform="rotate(-90 562.7 209.6)">0</text>
<text x="513.3" y="214">-0,10</text>
<text x="514.9" y="210.1">0</text>
<text x="566.6" y="211.1" transform="rotate(-90 566.6 211.1)">-0,05</text>
<text x="179.7" y="234.9">±0,05</text>
<text x="313.3" y="234.9">±0,05</text>
<text x="139.6" y="282" transform="rotate(-90 139.6 282)">±0,02</text>
<text x="175.8" y="276.9">+0,03</text>
<text x="177.7" y="280.8">0</text>
<text x="188.2" y="313.9">±0,05</text>
<text x="412.6" y="321.1" transform="rotate(-90 412.6 321.1)">+0,05</text>
<text x="416.5" y="319.2" transform="rotate(-90 416.5 319.2)">0</text>
<text x="296.1" y="326.6">±0,05</text>
<text x="243" y="330.4">+0,03</text>
<text x="245" y="334.3">0</text>
</g>
<g font-size="2.8">
<text x="276" y="379.1">TOLERANCES UNLESS OTHERWISE SPECIFIED</text>
<text x="282.8" y="382.1">DIMS: 0.0 ± 0.2 DIMS: 0.00 ± 0.05</text>
<text x="277.2" y="388.5">ACCORDANCE TO STANDARD PRACTICE</text>
<text x="281.2" y="385.5">REMOVE BURRS &amp; SHARP EDGES IN</text>
<text x="313" y="396.5">THIRD ANGLE</text>
<text x="313.2" y="399.5">PROJECTION</text>
<text x="293.3" y="407.4">SURFACE FINISH</text>
<text x="273.7" y="410.3">CAST:</text>
<text x="286.8" y="410.3">ROUGH:</text>
<text x="301.5" y="410.3">FINE:</text>
<text x="314.8" y="410.3">POLISH:</text>
</g>
</svg>
